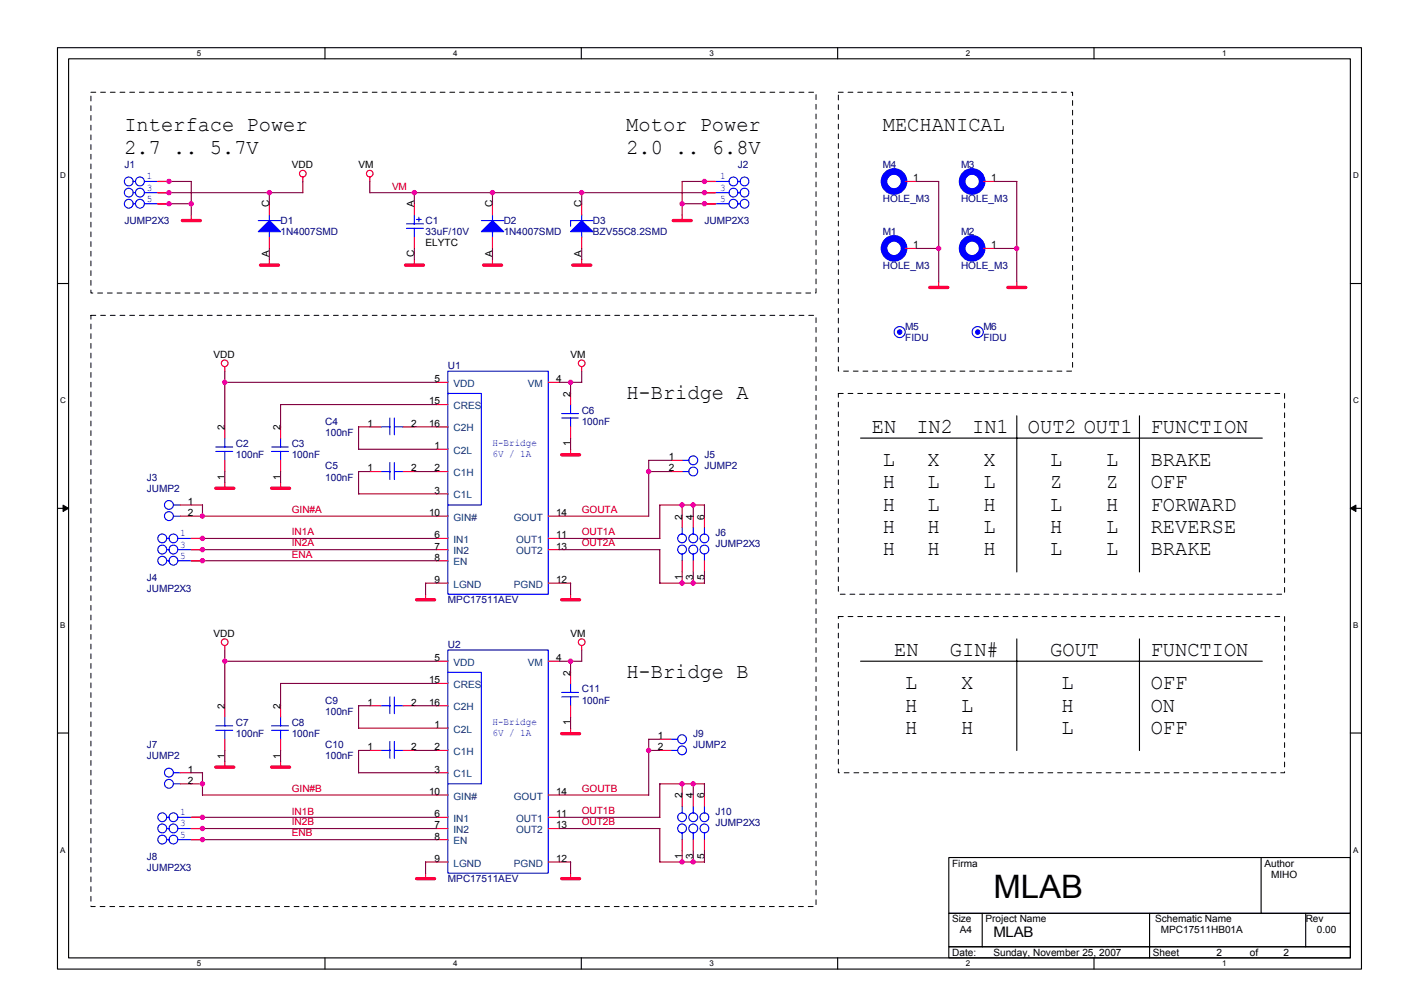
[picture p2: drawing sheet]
<svg xmlns="http://www.w3.org/2000/svg" width="297mm" height="210mm" viewBox="0 0 297 210" stroke-linecap="round" stroke-linejoin="round" font-family="sans-serif">
<path d="M12 10h273.2v193h-273.2zM14.4 12.3h268.5v188.4h-268.5z" fill="none" stroke="#000" stroke-width=".23"/>
<g fill="#fff">
<path d="M41.2 10.2h.9v1.9h-.9z"/>
<path d="M41.2 200.9h.9v1.9h-.9z"/>
</g>
<path d="M68.1 10v2.3M68.1 200.7v2.3" fill="none" stroke="#000" stroke-width=".23"/>
<g fill="#fff">
<path d="M94.9 10.2h.9v1.9h-.9z"/>
<path d="M94.9 200.9h.9v1.9h-.9z"/>
</g>
<path d="M121.8 10v2.3M121.8 200.7v2.3" fill="none" stroke="#000" stroke-width=".23"/>
<g fill="#fff">
<path d="M148.6 10.2h.9v1.9h-.9z"/>
<path d="M148.6 200.9h.9v1.9h-.9z"/>
</g>
<path d="M175.5 10v2.3M175.5 200.7v2.3" fill="none" stroke="#000" stroke-width=".23"/>
<g fill="#fff">
<path d="M202.3 10.2h.9v1.9h-.9z"/>
<path d="M202.3 200.9h.9v1.9h-.9z"/>
</g>
<path d="M229.2 10v2.3M229.2 200.7v2.3" fill="none" stroke="#000" stroke-width=".23"/>
<g fill="#fff">
<path d="M256 10.2h.9v1.9h-.9z"/>
<path d="M256 200.9h.9v1.9h-.9z"/>
<path d="M12.6 35.9h1.2v1.8h-1.2z"/>
<path d="M283.5 35.9h1.2v1.8h-1.2z"/>
<path d="M12.6 82.9h1.2v1.9h-1.2z"/>
<path d="M283.5 82.9h1.2v1.9h-1.2z"/>
</g>
<path d="M12 59.4h2.4M282.9 59.4h2.3" fill="none" stroke="#000" stroke-width=".23"/>
<g fill="#fff">
<path d="M12.6 130h1.2v1.9h-1.2z"/>
<path d="M283.5 130h1.1v1.9h-1.1z"/>
</g>
<path d="M12 106.5h2.4M282.9 106.5h2.3" fill="none" stroke="#000" stroke-width=".23"/>
<path d="M13.2 105.8l1.2 .7-1.2 .6zM282.9 106.5l1.1-.7v1.3z" fill="#000" stroke="#000" stroke-width=".21"/>
<g fill="#fff">
<path d="M12.6 177.1h1.2v1.9h-1.2z"/>
<path d="M283.4 177.1h1.2v1.9h-1.2z"/>
</g>
<g fill="none" stroke="#000" stroke-width=".23">
<path d="M180.3 91.8h84.1M213 87.1v32.7M238.7 87.1v32.7M180.3 138.5h84.1M213 133.8v23.4M238.7 133.8v23.4M12 153.6h2.4M282.9 153.6h2.3M198.8 179.6h84.1v11.7h-84.1zM264.2 179.6v11.7M198.8 191.3h84.1v7h-84.1zM198.8 198.3h84.1v2.4h-84.1z"/>
<path d="M205.8 191.3v7.1M240.8 191.3v9.4M273.5 191.3v7.1"/>
</g>
<path d="M19 19.3h151.9v42.1h-151.9v-42.1M175.6 19.3h49.1v58.4h-49.1v-58.4M19 66.1h151.9v123.8h-151.9v-123.8M175.6 82.4h93.5v42.1h-93.5v-42.1M175.6 129.2h93.5v32.7h-93.5v-32.7" fill="none" stroke="#000" stroke-width=".21" stroke-dasharray="1 1 1 1 1 1 1 1"/>
<g fill="none" stroke="#f00" stroke-width=".23">
<path d="M33.1 38h2.3M63.4 37.1v.9M77.5 37.1v.9M147.6 38h2.3M189.6 38h2.4M206 38h2.3M33.1 40.4h2.3M33.1 42.7h2.3M40.1 45v1.2M56.4 42.7v2.3M56.4 49.7v2.3M56.4 54.4v1.2"/>
<path d="M86.8 42.7v2.3M86.8 49.7v2.3M86.8 54.4v1.2M103.2 42.7v2.3M103.2 49.7v2.3M103.2 54.4v1.2M121.9 42.7v2.3M121.9 49.7v2.3M121.9 54.4v1.2M142.9 45v1.2M147.6 40.4h2.3M147.6 42.7h2.3"/>
<path d="M189.6 52h2.4M196.6 59.1v1.1M206 52h2.3M213 59.1v1.1M47.1 76.8v1M121.9 76.8v1M47.1 89.4v2.4M47.1 96.4v2.4M58.8 89.4v2.4M58.8 96.4v2.4M77.5 98.8h2.3M77.5 89.4h2.3"/>
<path d="M84.5 98.8h2.3M84.5 89.4h2.3M91.5 94.1h2.3M91.5 98.8h2.3M91.5 80.1h2.3M91.5 84.8h2.3M91.5 89.4h2.3M114.8 80.1h2.4M119.5 82.4v2.4M119.5 89.4v2.4M119.5 94.1v1.2M140.6 98.8h2.3"/>
<path d="M140.6 96.4h2.3M37.7 108.1h2.4M37.7 105.8h2.4M40.1 112.8h2.3M40.1 115.1h2.3M40.1 117.5h2.3M47.1 101.1v1.2M58.8 101.1v1.2M91.5 103.5h2.3M91.5 112.8h2.3M91.5 115.1h2.3M91.5 117.5h2.3"/>
<path d="M91.5 108.1h2.3M114.8 112.8h2.4M114.8 115.1h2.4M114.8 108.1h2.4M142.9 108.1v2.4M142.9 117.5v2.3M145.2 108.1v2.4M145.2 117.5v2.3M147.6 108.1v2.4M147.6 117.5v2.3M47.1 135.2v1M89.2 124.5v1.2"/>
<path d="M91.5 122.2h2.3M91.5 138.5h2.3M114.8 122.2h2.4M114.8 138.5h2.4M119.5 124.5v1.2M121.9 135.2v1M47.1 147.8v2.4M47.1 154.9v2.3M47.1 159.5v1.2M58.8 147.8v2.4M58.8 154.9v2.3M58.8 159.5v1.2"/>
<path d="M77.5 157.2h2.3M77.5 147.8h2.3M84.5 157.2h2.3M84.5 147.8h2.3M91.5 157.2h2.3M91.5 152.5h2.3M91.5 143.2h2.3M91.5 147.8h2.3M119.5 140.8v2.4M119.5 147.8v2.4M119.5 152.5v1.2M138.2 157.2h2.4"/>
<path d="M138.2 154.9h2.4M37.7 161.9h2.4M37.7 164.2h2.4M40.1 171.2h2.3M40.1 173.6h2.3M40.1 175.9h2.3M91.5 171.2h2.3M91.5 173.6h2.3M91.5 175.9h2.3M91.5 161.9h2.3M91.5 166.5h2.3M114.8 171.2h2.4"/>
<path d="M114.8 173.6h2.4M114.8 166.5h2.4M142.9 166.5v2.4M142.9 175.9v2.3M145.2 166.5v2.4M145.2 175.9v2.3M147.6 166.5v2.4M147.6 175.9v2.3M89.2 182.9v1.2M91.5 180.6h2.3M114.8 180.6h2.4M119.5 182.9v1.2"/>
<circle cx="63.4" cy="36.4" r=".7"/>
<circle cx="77.5" cy="36.4" r=".69"/>
<circle cx="47.1" cy="76.1" r=".7"/>
<circle cx="121.9" cy="76.1" r=".7"/>
<circle cx="47.1" cy="134.5" r=".7"/>
<circle cx="121.9" cy="134.5" r=".7"/>
</g>
<g fill="none" stroke="#f00" stroke-width=".7">
<path d="M38.2 46.2h3.8M54.6 55.5h3.7M84.9 55.5h3.8M101.3 55.5h3.8M120 55.5h3.8M141 46.2h3.8M194.8 60.2h3.7M211.1 60.2h3.8M117.7 95.3h3.7M45.2 102.3h3.8M56.9 102.3h3.8M87.3 125.6h3.7"/>
<path d="M117.7 125.6h3.7M117.7 153.7h3.7M45.2 160.7h3.8M56.9 160.7h3.8M87.3 184.1h3.7M117.7 184.1h3.7"/>
</g>
<g fill="none" stroke="#00f" stroke-width=".23">
<path d="M27.9 38h.5M30.2 38h2.9M149.9 38h2.8M154.6 38h.5M189.4 38h.2M205.7 38h.3M27.9 40.4h.5M27.9 42.7h.5M30.2 40.4h2.9M30.2 42.7h2.9M54.1 46.2h4.7M56.4 45v1.2"/>
<path d="M56.4 48.5v1.2M85.2 46.9h3.5M85.2 47.8h3.5M86.8 45v1.9M86.8 47.8v1.9M87.2 46h1M87.8 45.5v1M100.8 46.2h4.7M103.2 45v1.2M103.2 48.5v1.2M121.9 45v1.2M121.9 48.5v1.2"/>
<path d="M124.2 46.2h-4.7v1.2M149.9 40.4h2.8M149.9 42.7h2.8M154.6 40.4h.5M154.6 42.7h.5M189.4 52h.2M205.7 52h.3M93.8 77.7h21v46.8h-21zM45.2 94.6h3.5M45.2 93.6h3.5M47.1 91.8v1.8M47.1 94.6v1.8"/>
<path d="M56.9 94.6h3.5M56.9 93.6h3.5M58.8 91.8v1.8M58.8 94.6v1.8M79.8 89.4h1.9M79.8 98.8h1.9M81.7 87.6v3.5M81.7 96.9v3.5M82.6 87.6v3.5M82.6 96.9v3.5M82.6 89.4h1.9M82.6 98.8h1.9"/>
<path d="M93.8 82.4h7v23.4h-7M117.7 87.6h3.5M117.7 86.6h3.5M119.5 84.7v1.9M119.5 87.5v1.9M142.9 96.4h1.4M142.9 98.8h1.4M34.9 112.8h.5M34.9 115.1h.5M34.9 117.5h.5M36.3 105.8h1.5M36.3 108.1h1.5"/>
<path d="M37.3 112.8h2.8M37.3 115.1h2.8M37.3 117.5h2.8M142.9 110.5v1.4M142.9 116.1v1.4M145.2 110.5v1.4M145.2 116.1v1.4M147.6 110.5v1.4M147.6 116.1v1.4M93.8 136.2h21v46.7h-21zM45.2 153h3.5M45.2 152.1h3.5"/>
<path d="M47.1 150.2v1.9M47.1 153v1.9M56.9 153h3.5M56.9 152.1h3.5M58.8 150.2v1.9M58.8 153v1.9M79.8 157.2h1.9M79.8 147.8h1.9M81.7 146v3.5M81.7 155.3v3.6M82.6 157.2h1.9M82.6 146v3.5"/>
<path d="M82.6 155.3v3.6M82.6 147.8h1.9M93.8 140.8h7v23.4h-7M117.7 146h3.5M117.7 145.1h3.5M119.5 143.2v1.9M119.5 146v1.8M140.5 157.2h1.5M140.5 154.9h1.5M34.9 171.2h.5M34.9 173.6h.5M34.9 175.9h.5"/>
<path d="M36.3 161.9h1.5M36.3 164.2h1.5M37.3 171.2h2.8M37.3 173.6h2.8M37.3 175.9h2.8M142.9 168.9v1.4M142.9 174.5v1.4M145.2 168.9v1.4M145.2 174.5v1.4M147.6 168.9v1.4M147.6 174.5v1.4"/>
<circle cx="27" cy="38" r=".93"/>
<circle cx="29.3" cy="38" r=".93"/>
<circle cx="153.6" cy="38" r=".93"/>
<circle cx="156" cy="38" r=".93"/>
<circle cx="27" cy="40.4" r=".92"/>
<circle cx="27" cy="42.7" r=".92"/>
<circle cx="29.3" cy="42.7" r=".93"/>
<circle cx="29.3" cy="40.4" r=".93"/>
<circle cx="153.6" cy="40.4" r=".92"/>
<circle cx="153.6" cy="42.7" r=".92"/>
<circle cx="156" cy="40.4" r=".92"/>
<circle cx="156" cy="42.7" r=".92"/>
<circle cx="188.5" cy="69.6" r="1.15"/>
<circle cx="204.8" cy="69.6" r="1.16"/>
<circle cx="145.2" cy="96.4" r=".93"/>
<circle cx="145.2" cy="98.8" r=".93"/>
<circle cx="34" cy="115.1" r=".93"/>
<circle cx="34" cy="117.5" r=".93"/>
<circle cx="34" cy="112.8" r=".93"/>
<circle cx="35.4" cy="108.1" r=".93"/>
<circle cx="35.4" cy="105.8" r=".93"/>
<circle cx="36.3" cy="115.1" r=".93"/>
<circle cx="36.3" cy="117.5" r=".92"/>
<circle cx="36.3" cy="112.8" r=".92"/>
<circle cx="142.9" cy="115.1" r=".93"/>
<circle cx="142.9" cy="112.8" r=".92"/>
<circle cx="145.2" cy="115.1" r=".93"/>
<circle cx="145.2" cy="112.8" r=".93"/>
<circle cx="147.6" cy="115.1" r=".93"/>
<circle cx="147.6" cy="112.8" r=".92"/>
<circle cx="142.9" cy="154.8" r=".93"/>
<circle cx="142.9" cy="157.2" r=".92"/>
<circle cx="34" cy="173.5" r=".93"/>
<circle cx="34" cy="175.9" r=".93"/>
<circle cx="34" cy="171.2" r=".93"/>
<circle cx="35.4" cy="161.9" r=".93"/>
<circle cx="35.4" cy="164.2" r=".93"/>
<circle cx="36.3" cy="173.5" r=".93"/>
<circle cx="36.3" cy="175.9" r=".92"/>
<circle cx="36.3" cy="171.2" r=".92"/>
<circle cx="142.9" cy="173.5" r=".93"/>
<circle cx="142.9" cy="171.2" r=".92"/>
<circle cx="145.2" cy="173.5" r=".93"/>
<circle cx="145.2" cy="171.2" r=".93"/>
<circle cx="147.6" cy="173.5" r=".93"/>
<circle cx="147.6" cy="171.2" r=".92"/>
</g>
<g fill="none" stroke="#00f" stroke-width="1.4">
<circle cx="187.3" cy="38" r="2.1"/>
<circle cx="203.6" cy="38" r="2.1"/>
<circle cx="187.3" cy="52" r="2.1"/>
<circle cx="203.6" cy="52" r="2.1"/>
</g>
<g fill="#00f" stroke="#00f" stroke-width=".23">
<path d="M54.1 48.5l2.3-2.3 2.4 2.3z" fill-rule="evenodd"/>
<path d="M100.8 48.5l2.4-2.3 2.3 2.3z" fill-rule="evenodd"/>
<path d="M119.5 48.5l2.4-2.3 2.3 2.3z" fill-rule="evenodd"/>
<circle cx="188.5" cy="69.6" r=".46"/>
<circle cx="204.8" cy="69.6" r=".46"/>
</g>
<g fill="none" stroke="#800040" stroke-width=".23">
<path d="M35.4 38h4.7v7.1M63.4 38v2.4M77.5 38v2.4h70.1M147.6 38h-4.7v7.1M192 38h4.7l-.1 21.1M208.3 38h4.7M213 38v21.1M35.4 42.7h4.7M35.4 40.4h28.1M56.4 40.4v2.3M56.4 52v2.4M86.8 40.4v2.3"/>
<path d="M86.8 52v2.4M103.2 40.4v2.3M103.2 52v2.4M121.9 40.4v2.3M121.9 52v2.4M142.9 42.7h4.7M192 52h4.7M208.3 52h4.7M47.1 77.7v11.8M121.9 77.7v2.4M47.1 80.1h44.4M47.1 98.8v2.3"/>
<path d="M58.8 98.8v2.3M77.5 89.4h-2.4v4.7h16.4M77.5 98.8h-2.4v4.7h16.4M86.8 89.4h4.7M86.8 98.8h4.7M91.5 84.8h-32.7v4.7M117.2 80.1h4.7M119.5 80.1v2.3M119.5 91.8v2.3M135.9 98.8h4.7M140.6 96.4h-4.7v11.7h-18.7M40.1 108.1h51.4"/>
<path d="M40.1 105.8h2.3v2.3M42.4 117.5h49.1M42.4 115.1h49.1M42.4 112.8h49.1M117.2 115.1h21M117.2 112.8h21M138.2 115.1v7.1h9.4v-2.4M142.9 105.8v2.3M142.9 119.8v2.4M145.2 105.8v2.3M145.2 119.8v2.4M147.6 108.1v-2.3h-9.4v7"/>
<path d="M47.1 138.5h44.4M47.1 136.2v11.7M91.5 122.2h-2.3v2.3M117.2 122.2h2.3M119.5 122.2v2.3M119.5 138.5v2.4M121.9 136.2v2.3h-4.7M47.1 157.2v2.4M58.8 157.2v2.4M77.5 147.8h-2.4v4.7h16.4M77.5 157.2h-2.4v4.7M86.8 157.2h4.7"/>
<path d="M86.8 147.8h4.7M91.5 143.2h-32.7v4.7M119.5 150.2v2.3M135.9 157.2h2.3M138.2 154.9h-2.3v11.7l-18.7-.1M40.1 161.9h2.3v4.6h49.1M40.1 164.2h2.3M42.4 175.9h49.1M42.4 171.2h49.1M42.4 173.6h49.1M75.1 161.9h16.4M117.2 171.2h21"/>
<path d="M117.2 173.6h21M138.2 173.6v7h9.4v-2.4M142.9 164.2v2.4M142.9 178.2v2.4M145.2 164.2v2.4M145.2 178.2v2.4M147.6 166.6v-2.4h-9.4v7M91.5 180.6h-2.3v2.3M117.2 180.6h2.3M119.5 180.6v2.3"/>
</g>
<g fill="#f0f" stroke="#f0f" stroke-width=".23">
<circle cx="35.4" cy="38" r=".46"/>
<circle cx="35.4" cy="42.7" r=".46"/>
<circle cx="40.1" cy="42.7" r=".46"/>
<circle cx="35.4" cy="40.4" r=".46"/>
<circle cx="56.4" cy="40.4" r=".46"/>
<circle cx="147.6" cy="38" r=".46"/>
<circle cx="142.9" cy="42.7" r=".46"/>
<circle cx="147.6" cy="42.7" r=".46"/>
<circle cx="86.8" cy="40.4" r=".46"/>
<circle cx="121.8" cy="40.4" r=".46"/>
<circle cx="147.6" cy="40.4" r=".46"/>
<circle cx="213" cy="52" r=".46"/>
<circle cx="196.6" cy="52" r=".46"/>
<circle cx="42.4" cy="117.5" r=".46"/>
<circle cx="42.4" cy="115.1" r=".46"/>
<circle cx="42.4" cy="112.8" r=".46"/>
<circle cx="142.9" cy="122.1" r=".46"/>
<circle cx="145.2" cy="122.1" r=".46"/>
<circle cx="142.9" cy="105.8" r=".46"/>
<circle cx="145.2" cy="105.8" r=".46"/>
<circle cx="135.9" cy="98.8" r=".46"/>
<circle cx="42.4" cy="175.9" r=".46"/>
<circle cx="135.9" cy="157.2" r=".46"/>
<circle cx="142.9" cy="164.2" r=".46"/>
<circle cx="42.4" cy="171.2" r=".46"/>
<circle cx="42.4" cy="173.6" r=".46"/>
<circle cx="142.9" cy="180.6" r=".46"/>
<circle cx="145.2" cy="180.6" r=".46"/>
<circle cx="145.2" cy="164.2" r=".46"/>
<circle cx="47.1" cy="138.5" r=".46"/>
<circle cx="42.4" cy="108.1" r=".46"/>
<circle cx="42.4" cy="164.2" r=".46"/>
<circle cx="47.1" cy="80.1" r=".46"/>
<circle cx="119.5" cy="80.1" r=".46"/>
<circle cx="119.5" cy="138.5" r=".46"/>
<circle cx="103.1" cy="40.4" r=".46"/>
</g>
<text font-size="6.8" x="208.1" y="188.1">MLAB</text>
<g font-size="4.4">
<text x="26.1" y="27.5">Interface Power</text>
<text x="131.2" y="27.5">Motor Power</text>
<text x="184.9" y="27.5">MECHANICAL</text>
<text x="26.1" y="32.2">2.7 .. 5.7V</text>
<text x="131.2" y="32.2">2.0 .. 6.8V</text>
<text x="131.2" y="83.6">H-Bridge A</text>
<text x="182.6" y="90.6">EN</text>
<text x="192" y="90.6">IN2</text>
<text x="203.6" y="90.6">IN1</text>
<text x="215.3" y="90.6">OUT2 OUT1</text>
<text x="241" y="90.6">FUNCTION</text>
<text x="185" y="97.6">L</text>
<text x="194.3" y="97.6">X</text>
<text x="206" y="97.6">X</text>
<text x="220" y="97.6">L</text>
<text x="231.7" y="97.6">L</text>
<text x="241" y="97.6">BRAKE</text>
<text x="185" y="107">H</text>
<text x="185" y="102.3">H</text>
<text x="194.3" y="107">L</text>
<text x="194.3" y="102.3">L</text>
<text x="206" y="107">H</text>
<text x="206" y="102.3">L</text>
<text x="220" y="102.3">Z</text>
<text x="220" y="107">L</text>
<text x="231.7" y="102.3">Z</text>
<text x="231.7" y="107">H</text>
<text x="241" y="102.3">OFF</text>
<text x="241" y="107">FORWARD</text>
<text x="185" y="111.7">H</text>
<text x="194.3" y="111.7">H</text>
<text x="206" y="111.7">L</text>
<text x="220" y="111.7">H</text>
<text x="231.7" y="111.7">L</text>
<text x="241" y="111.7">REVERSE</text>
<text x="185" y="116.3">H</text>
<text x="194.3" y="116.3">H</text>
<text x="206" y="116.3">H</text>
<text x="220" y="116.3">L</text>
<text x="231.7" y="116.3">L</text>
<text x="241" y="116.3">BRAKE</text>
<text x="187.3" y="137.4">EN</text>
<text x="199" y="137.4">GIN#</text>
<text x="220" y="137.4">GOUT</text>
<text x="241" y="137.4">FUNCTION</text>
<text x="131.2" y="142">H-Bridge B</text>
<text x="189.6" y="149.1">H</text>
<text x="189.6" y="144.4">L</text>
<text x="201.3" y="149.1">L</text>
<text x="201.3" y="144.4">X</text>
<text x="222.4" y="144.4">L</text>
<text x="222.4" y="149.1">H</text>
<text x="241" y="144.4">OFF</text>
<text x="241" y="149.1">ON</text>
<text x="189.6" y="153.7">H</text>
<text x="201.3" y="153.7">H</text>
<text x="222.4" y="153.7">L</text>
<text x="241" y="153.7">OFF</text>
</g>
<text font-size="3" x="208.1" y="196.4">MLAB</text>
<g font-size="2.1" fill="#000080">
<text x="26.1" y="35.2">J1</text>
<text x="154.6" y="35.2">J2</text>
<text x="185" y="35.2">M4</text>
<text x="201.3" y="35.2">M3</text>
<text x="26.1" y="46.9">JUMP2X3</text>
<text x="58.8" y="46.9">D1</text>
<text x="89.2" y="46.9">C1</text>
<text x="105.5" y="46.9">D2</text>
<text x="124.2" y="46.9">D3</text>
<text x="147.6" y="46.9">JUMP2X3</text>
<text x="185" y="42.2">HOLE_M3</text>
<text x="201.3" y="42.2">HOLE_M3</text>
<text x="58.8" y="49.3">1N4007SMD</text>
<text x="89.2" y="49.3">33uF/10V</text>
<text x="105.5" y="49.3">1N4007SMD</text>
<text x="124.2" y="49.3">BZV55C8.2SMD</text>
<text x="185" y="49.3">M1</text>
<text x="201.3" y="49.3">M2</text>
<text x="185" y="56.3">HOLE_M3</text>
<text x="201.3" y="56.3">HOLE_M3</text>
<text x="189.6" y="69.1">M5</text>
<text x="189.6" y="71.5">FIDU</text>
<text x="206" y="69.1">M6</text>
<text x="206" y="71.5">FIDU</text>
<text x="93.8" y="77.3">U1</text>
<text x="68.1" y="89">C4</text>
<text x="121.9" y="86.6">C6</text>
<text x="121.9" y="89">100nF</text>
<text x="49.4" y="93.7">C2</text>
<text x="49.4" y="96">100nF</text>
<text x="61.1" y="93.7">C3</text>
<text x="61.1" y="96">100nF</text>
<text x="68.1" y="91.3">100nF</text>
<text x="147.6" y="96">J5</text>
<text x="30.7" y="100.7">J3</text>
<text x="68.1" y="98.3">C5</text>
<text x="68.1" y="100.7">100nF</text>
<text x="147.6" y="98.3">JUMP2</text>
<text x="30.7" y="103">JUMP2</text>
<text x="149.9" y="112.4">J6</text>
<text x="149.9" y="114.7">JUMP2X3</text>
<text x="30.7" y="121.7">J4</text>
<text x="30.7" y="124">JUMP2X3</text>
<text x="93.8" y="126.4">MPC17511AEV</text>
<text x="93.8" y="135.7">U2</text>
<text x="68.1" y="147.4">C9</text>
<text x="68.1" y="149.7">100nF</text>
<text x="121.9" y="145.1">C11</text>
<text x="121.9" y="147.4">100nF</text>
<text x="49.4" y="152.1">C7</text>
<text x="49.4" y="154.4">100nF</text>
<text x="61.1" y="152.1">C8</text>
<text x="61.1" y="154.4">100nF</text>
<text x="145.2" y="154.4">J9</text>
<text x="30.7" y="156.7">J7</text>
<text x="30.7" y="159.1">JUMP2</text>
<text x="68.1" y="156.7">C10</text>
<text x="68.1" y="159.1">100nF</text>
<text x="145.2" y="156.7">JUMP2</text>
<text x="149.9" y="170.8">J10</text>
<text x="149.9" y="173.1">JUMP2X3</text>
<text x="30.7" y="180.1">J8</text>
<text x="30.7" y="182.5">JUMP2X3</text>
<text x="93.8" y="184.8">MPC17511AEV</text>
</g>
<g font-size="2.1">
<text x="61.1" y="35.2">VDD</text>
<text x="75.1" y="35.2">VM</text>
<text x="191.3" y="38">1</text>
<text x="207.6" y="38">1</text>
<text x="56.4" y="43.4" transform="rotate(-90 56.4 43.4)">C</text>
<text x="86.8" y="43.4" transform="rotate(-90 86.8 43.4)">A</text>
<text x="103.1" y="43.4" transform="rotate(-90 103.1 43.4)">C</text>
<text x="121.8" y="43.4" transform="rotate(-90 121.8 43.4)">C</text>
<text x="56.4" y="53.8" transform="rotate(-90 56.4 53.8)">A</text>
<text x="86.8" y="53.8" transform="rotate(-90 86.8 53.8)">C</text>
<text x="89.2" y="51.6">ELYTC</text>
<text x="103.1" y="53.8" transform="rotate(-90 103.1 53.8)">A</text>
<text x="121.8" y="53.8" transform="rotate(-90 121.8 53.8)">A</text>
<text x="191.3" y="52">1</text>
<text x="207.6" y="52">1</text>
<text x="44.7" y="75">VDD</text>
<text x="119.5" y="75">VM</text>
<text x="91" y="80.1">5</text>
<text x="116.5" y="80.1">4</text>
<text x="119.5" y="83.1" transform="rotate(-90 119.5 83.1)">2</text>
<text x="77" y="89.4">1</text>
<text x="86.1" y="89.4">2</text>
<text x="89.9" y="84.7">15</text>
<text x="89.9" y="89.4">16</text>
<text x="47.1" y="90.1" transform="rotate(-90 47.1 90.1)">2</text>
<text x="58.8" y="90.1" transform="rotate(-90 58.8 90.1)">2</text>
<text x="91" y="94.1">1</text>
<text x="119.5" y="93.5" transform="rotate(-90 119.5 93.5)">1</text>
<text x="47.1" y="100.5" transform="rotate(-90 47.1 100.5)">1</text>
<text x="58.8" y="100.5" transform="rotate(-90 58.8 100.5)">1</text>
<text x="77" y="98.8">1</text>
<text x="86.1" y="98.8">2</text>
<text x="91" y="98.8">2</text>
<text x="140.1" y="96.4">1</text>
<text x="140.1" y="98.8">2</text>
<text x="39.4" y="105.8">1</text>
<text x="91" y="103.4">3</text>
<text x="39.4" y="108.1">2</text>
<text x="89.9" y="108.1">10</text>
<text x="91" y="112.8">6</text>
<text x="116.5" y="112.8">11</text>
<text x="116.5" y="108.1">14</text>
<text x="142.9" y="108.8" transform="rotate(-90 142.9 108.8)">2</text>
<text x="145.2" y="108.8" transform="rotate(-90 145.2 108.8)">4</text>
<text x="147.5" y="108.8" transform="rotate(-90 147.5 108.8)">6</text>
<text x="91" y="115.1">7</text>
<text x="91" y="117.5">8</text>
<text x="116.5" y="115.1">13</text>
<text x="91" y="122.1">9</text>
<text x="116.5" y="122.1">12</text>
<text x="142.9" y="121.5" transform="rotate(-90 142.9 121.5)">1</text>
<text x="145.2" y="121.5" transform="rotate(-90 145.2 121.5)">3</text>
<text x="147.5" y="121.5" transform="rotate(-90 147.5 121.5)">5</text>
<text x="44.7" y="133.4">VDD</text>
<text x="119.5" y="133.4">VM</text>
<text x="89.9" y="143.2">15</text>
<text x="91" y="138.5">5</text>
<text x="116.5" y="138.5">4</text>
<text x="119.5" y="141.5" transform="rotate(-90 119.5 141.5)">2</text>
<text x="47.1" y="148.6" transform="rotate(-90 47.1 148.6)">2</text>
<text x="58.8" y="148.6" transform="rotate(-90 58.8 148.6)">2</text>
<text x="77" y="147.8">1</text>
<text x="86.1" y="147.8">2</text>
<text x="89.9" y="147.8">16</text>
<text x="91" y="152.5">1</text>
<text x="119.5" y="151.9" transform="rotate(-90 119.5 151.9)">1</text>
<text x="137.8" y="154.8">1</text>
<text x="39.4" y="161.9">1</text>
<text x="47.1" y="158.9" transform="rotate(-90 47.1 158.9)">1</text>
<text x="58.8" y="158.9" transform="rotate(-90 58.8 158.9)">1</text>
<text x="77" y="157.2">1</text>
<text x="86.1" y="157.2">2</text>
<text x="91" y="157.2">2</text>
<text x="91" y="161.9">3</text>
<text x="137.8" y="157.2">2</text>
<text x="39.4" y="164.2">2</text>
<text x="89.9" y="166.5">10</text>
<text x="116.5" y="166.5">14</text>
<text x="142.9" y="167.3" transform="rotate(-90 142.9 167.3)">2</text>
<text x="145.2" y="167.3" transform="rotate(-90 145.2 167.3)">4</text>
<text x="147.5" y="167.3" transform="rotate(-90 147.5 167.3)">6</text>
<text x="91" y="171.2">6</text>
<text x="91" y="173.5">7</text>
<text x="116.5" y="171.2">11</text>
<text x="116.5" y="173.5">13</text>
<text x="91" y="175.9">8</text>
<text x="142.9" y="180" transform="rotate(-90 142.9 180)">1</text>
<text x="145.2" y="180" transform="rotate(-90 145.2 180)">3</text>
<text x="147.5" y="180" transform="rotate(-90 147.5 180)">5</text>
<text x="91" y="180.6">9</text>
<text x="116.5" y="180.6">12</text>
<text x="199.5" y="181.5">Firma</text>
<text x="264.9" y="181.5">Author</text>
<text x="266.3" y="183.9">MIHO</text>
<text x="199.5" y="193.2">Size</text>
<text x="201.1" y="195.5">A4</text>
<text x="206.5" y="193.2">Project Name</text>
<text x="242" y="193.2">Schematic Name</text>
<text x="243.1" y="195.5">MPC17511HB01A</text>
<text x="273.5" y="193.2">Rev</text>
<text x="275.9" y="195.5">0.00</text>
<text x="199.5" y="200.2">Date:</text>
<text x="208.1" y="200.2">Sunday, November 25, 2007</text>
<text x="241.5" y="200.2">Sheet</text>
<text x="254.8" y="200.2">2</text>
<text x="261.8" y="200.2">of</text>
<text x="268.9" y="200.2">2</text>
</g>
<g font-size="2.1" fill="#00f">
<text x="30.7" y="37.6">1</text>
<text x="30.7" y="39.9">3</text>
<text x="150.8" y="37.6">1</text>
<text x="150.8" y="39.9">3</text>
<text x="30.7" y="42.3">5</text>
<text x="150.8" y="42.3">5</text>
<text x="103.2" y="93.5">H-Bridge</text>
<text x="103.2" y="95.8">6V / 1A</text>
<text x="37.7" y="112.4">1</text>
<text x="37.7" y="114.7">3</text>
<text x="37.7" y="117.1">5</text>
<text x="103.2" y="151.9">H-Bridge</text>
<text x="103.2" y="154.2">6V / 1A</text>
<text x="37.7" y="170.8">1</text>
<text x="37.7" y="173.1">3</text>
<text x="37.7" y="175.5">5</text>
</g>
<g font-size="2.1" fill="#f00">
<text x="82.1" y="39.9">VM</text>
<text x="61.1" y="107.4">GIN#A</text>
<text x="121.9" y="107.4">GOUTA</text>
<text x="61.1" y="112.1">IN1A</text>
<text x="121.9" y="112.1">OUT1A</text>
<text x="61.1" y="116.8">ENA</text>
<text x="61.1" y="114.4">IN2A</text>
<text x="121.9" y="114.4">OUT2A</text>
<text x="61.1" y="165.9">GIN#B</text>
<text x="121.9" y="165.9">GOUTB</text>
<text x="61.1" y="170.8">IN1B</text>
<text x="61.1" y="172.9">IN2B</text>
<text x="121.9" y="172.9">OUT2B</text>
<text x="121.9" y="170.5">OUT1B</text>
<text x="61.1" y="175.2">ENB</text>
</g>
<g font-size="2.1" fill="#004080">
<text x="95" y="81">VDD</text>
<text x="110.6" y="81">VM</text>
<text x="95" y="85.7">CRES</text>
<text x="95" y="95.1">C2L</text>
<text x="95" y="90.4">C2H</text>
<text x="95" y="99.7">C1H</text>
<text x="95" y="104.4">C1L</text>
<text x="95" y="113.7">IN1</text>
<text x="95" y="109.1">GIN#</text>
<text x="107.6" y="109.1">GOUT</text>
<text x="108.1" y="113.7">OUT1</text>
<text x="95" y="116.1">IN2</text>
<text x="95" y="118.4">EN</text>
<text x="108.1" y="116.1">OUT2</text>
<text x="95" y="123.1">LGND</text>
<text x="107.7" y="123.1">PGND</text>
<text x="95" y="139.5">VDD</text>
<text x="110.6" y="139.5">VM</text>
<text x="95" y="144.1">CRES</text>
<text x="95" y="148.8">C2H</text>
<text x="95" y="153.5">C2L</text>
<text x="95" y="158.2">C1H</text>
<text x="95" y="162.8">C1L</text>
<text x="95" y="167.5">GIN#</text>
<text x="107.6" y="167.5">GOUT</text>
<text x="95" y="172.2">IN1</text>
<text x="108.1" y="172.2">OUT1</text>
<text x="95" y="174.5">IN2</text>
<text x="95" y="176.8">EN</text>
<text x="108.1" y="174.5">OUT2</text>
<text x="95" y="181.5">LGND</text>
<text x="107.7" y="181.5">PGND</text>
</g>
<g font-size="1.7">
<text x="41.2" y="11.7">5</text>
<text x="94.9" y="11.7">4</text>
<text x="148.6" y="11.7">3</text>
<text x="202.3" y="11.7">2</text>
<text x="256" y="11.7">1</text>
<text x="12.6" y="37.4">D</text>
<text x="283.5" y="37.4">D</text>
<text x="12.6" y="84.4">C</text>
<text x="283.5" y="84.4">C</text>
<text x="12.6" y="131.5">B</text>
<text x="283.5" y="131.5">B</text>
<text x="12.6" y="178.6">A</text>
<text x="283.5" y="178.6">A</text>
<text x="41.2" y="202.4">5</text>
<text x="94.9" y="202.4">4</text>
<text x="148.6" y="202.4">3</text>
<text x="202.3" y="202.4">2</text>
<text x="256" y="202.4">1</text>
</g>
</svg>
